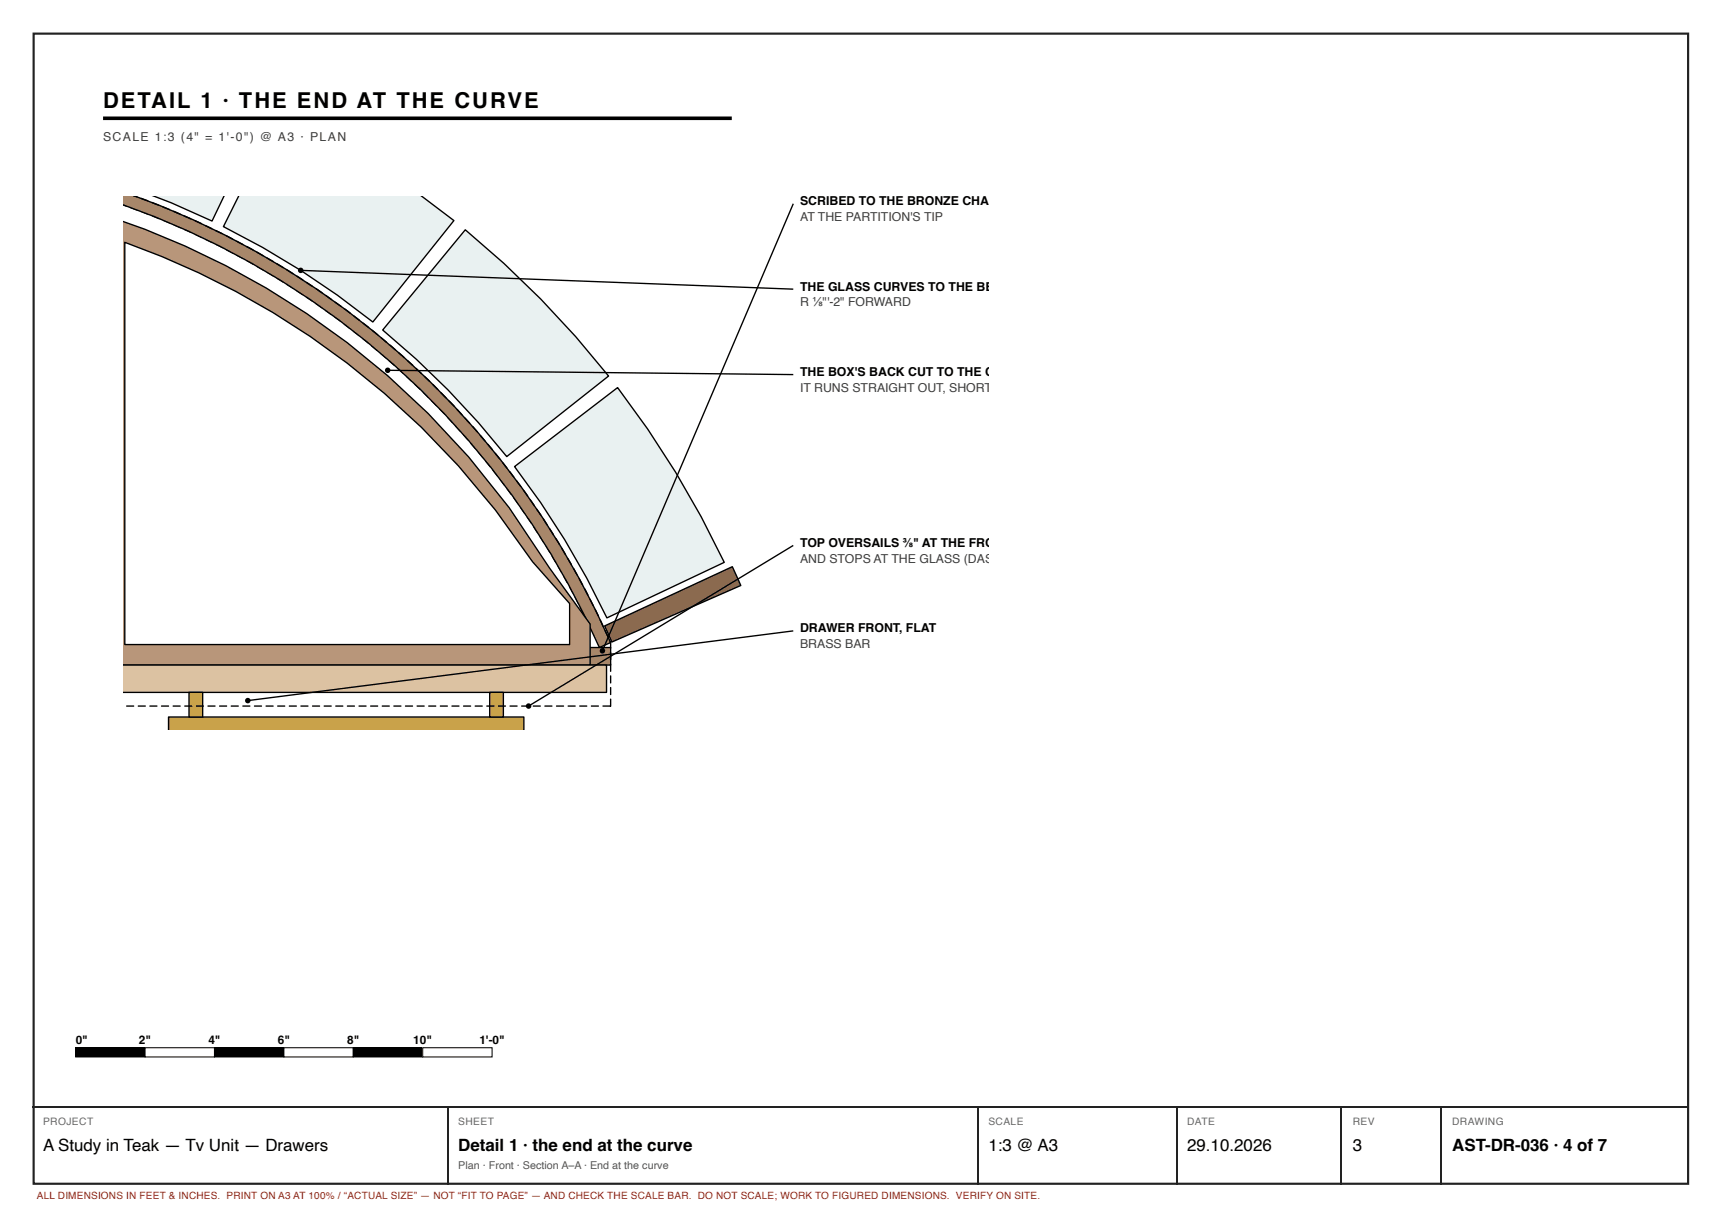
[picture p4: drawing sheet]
<svg xmlns="http://www.w3.org/2000/svg" width="420mm" height="297mm" viewBox="0 0 420 297" stroke-linecap="round" stroke-linejoin="round" font-family="sans-serif">
<path d="M8.2 8.2h403.5v280.5h-403.5z" fill="none" stroke="#222" stroke-width=".53"/>
<path d="M25.1 28.8h153.4" fill="none" stroke="#000" stroke-width=".87" stroke-linecap="butt"/>
<path d="M30.1 48h35.3l-13.7 5.9-9.9-4.4-10.1-1.5z" fill="#e9f1f1"/>
<path d="M37.9 48l3.9 1.5 9.9 4.4 2.9-5.9" fill="none" stroke="#000" stroke-width=".33"/>
<path d="M54.5 55.3l14.1-7.3h32.1l10 5.8-19.8 24.7a204.1 204.1 0 0 0-36.4-23.2z" fill="#e9f1f1"/>
<path d="M58.1 48l-3.6 7.3a204.1 204.1 0 0 1 36.4 23.2l19.8-24.7-7.7-5.8" fill="none" stroke="#000" stroke-width=".33"/>
<path d="M113.5 56a236.1 236.1 0 0 1 34.9 35.7l-24.8 19.6a203.6 203.6 0 0 0-30.3-30.8z" fill="#e9f1f1"/>
<path d="M113.5 56a236.1 236.1 0 0 1 34.9 35.7l-24.8 19.6a203.6 203.6 0 0 0-30.3-30.8z" fill="none" stroke="#000" stroke-width=".33"/>
<path d="M125.5 113.8l25.1-19.3a236.1 236.1 0 0 1 26 42.6l-28.6 13.6a204.2 204.2 0 0 0-22.5-36.9z" fill="#e9f1f1"/>
<path d="M125.5 113.8l25.1-19.3a236.1 236.1 0 0 1 26 42.6l-28.6 13.6a204.2 204.2 0 0 0-22.5-36.9z" fill="none" stroke="#000" stroke-width=".33"/>
<path d="M147.5 152.6l31.1-14.4 2.1 4.6-31.5 13.8z" fill="#8b6a4f"/>
<path d="M147.5 152.6l31.1-14.4 2.1 4.6-31.5 13.8z" fill="none" stroke="#000" stroke-width=".33"/>
<path d="M141.4 148h.3l.7 1.5-.1 .2h-.2zM140.1 145.5h.3l.7 1.5v.2l-.3-.1zM138.8 143h.2l.8 1.5v.2l-.3-.1zM137.4 140.5h.3l.8 1.5-.1 .2-.2-.1zM136 138h.3l.8 1.5v.2l-.3-.1 .1-.1-.1 .1zM134.6 135.6h.2l.9 1.4-.1 .3-.2-.1zM133.1 133.2h.3l.8 1.4v.2h-.2zM131.6 130.8h.3l.9 1.4-.1 .2h-.2zM130.1 128.4h.2l.9 1.4v.2h-.3zM128.5 126h.2l1 1.4-.1 .2h-.2l-.9-1.4zM126.9 123.7h.2l1 1.4-.1 .2h-.2l-.9-1.4zM125.3 121.3l.2 .1 .5 .6 .5 .7-.1 .3-.2-.1-.5-.7 .1-.1-.1 .1-.5-.6zM123.6 119.1h.2l1 1.3v.3l-.3-.1-.9-1.3zM121.9 116.8h.2l1 1.4v.2h-.2l-1-1.4zM120.2 114.6h.2l1 1.3v.2h-.2l-1.1-1.3zM118.4 112.3l.2 .1 1.1 1.3-.1 .2h-.2l-1-1.3zM116.6 110.2h.2l.8 .9 .3 .4v.2h-.3l-.2-.4 .1-.1-.1 .1-.8-.9zM114.8 108h.2l1.1 1.3-.1 .2h-.2l-1.1-1.3zM112.9 105.9h.3l1 1.2v.3h-.2l-1.1-1.3 .1-.1-.1 .1zM111 103.8h.2l1.2 1.2-.1 .2h-.2l-1.1-1.2zM109.1 101.7h.2l1.1 1.2v.2h-.2l-1.1-1.2zM107.1 99.6h.3l1.1 1.2v.3l-.2-.1 .1-.1-.1 .1-1.2-1.1zM105.1 97.6h.3l1.1 1.2v.2h-.2l-1.2-1.2zM103.1 95.6l.6 .3 .9 .9v.2h-.3l-.8-.9 .1-.1-.1 .1-.3-.3zM101.1 93.6h.2l1.2 1.2v.2h-.2l-1.2-1.1zM99 91.7h.3l1.2 1.1v.3h-.2l-1.2-1.2zM96.9 89.8h.3l1.2 1.1v.2h-.2l-1.2-1.1zM94.8 87.9h.3l1.2 1.1v.2h-.2l-1.3-1.1zM92.7 86h.2l.7 .6 .6 .5v.2l-.2 .1-.6-.6 .1-.1-.1 .1-.7-.5zM90.5 84.2h.2l1.3 1.1v.2h-.2l-1.3-1zM88.3 82.4h.3l1.2 1.1 .1 .2h-.3l-1.3-1zM86.1 80.7h.2l1.3 1 .1 .2h-.3l-1.3-1zM83.8 79l.3-.1 1.3 1v.3h-.2l-1.3-1zM81.6 77.3l.2-.1 1.1 .8 .3 .4-.2 .1-.4-.3 .2-.1-.1 .1-1.1-.7zM79.3 75.6h.2l1.4 .9v.3h-.2l-1.4-1zM77 73.9l1.6 1v.2l-.2 .1-1.3-1 .1-.1-.2 .1zM74.7 72.3l1.5 1 .1 .2h-.3l-1.3-.9zM72.3 70.8l1.6 .9v.2l-.2 .1-1.4-1zM69.9 69.2l1.6 .9 .1 .2-.3 .1-1.4-.9zM67.5 67.7l1.6 .9 .1 .2-.3 .1-1.4-.9zM65.1 66.3l1.6 .8 .1 .3h-.3l-1-.6 .1-.1-.1 .1-.4-.3zM62.6 64.9l1.7 .8v.2l-.2 .1-1.5-.9zM60.2 63.5l1.6 .8 .1 .2-.3 .1-1.4-.9zM57.7 62.1l1.6 .8 .1 .2-.2 .1-1.5-.8zM55.2 60.8l1.6 .7 .1 .3h-.2l-1.5-.7zM52.6 59.5l1.7 .7 .1 .3h-.2l-.7-.3 .1-.2-.1 .2-.8-.4zM50.1 58.3l1.7 .7 .1 .2-.3 .1-1.5-.8zM47.5 57l1.7 .7 .1 .3h-.2l-1.5-.7zM45 55.9l1.7 .6v.2l-.2 .1-1.5-.7zM42.4 54.7l1.7 .7 .1 .2-.3 .1-1.5-.7zM39.7 53.6l1.8 .6 .1 .2-.3 .1-.2-.1v-.2v.2l-1.3-.5zM37.1 52.6l1.7 .6 .1 .2-.2 .1-1.5-.7zM34.5 51.5l1.7 .6 .1 .2-.2 .1-1.4-.6v-.1l-.1 .1zM31.8 50.6l1.8 .5 .1 .2-.2 .1-1.6-.6zM30.1 49.5l.9 .6v.3h-.2l-.7-.5zM30.1 48.6v.9zM30.1 48v.6zM30.1 48v.5zM30.1 48.5v.9zM30.1 49.4v.9zM30.1 50.4v.9zM30.1 51.4v.9zM30.1 52.4v1zM30.1 53.5v.9zM30.1 54.6v1zM30.1 55.7v1zM30.1 56.8v1.1zM30.1 58.1v1zM30.1 59.3v1.1zM30.1 60.6v1.1zM30.1 61.9v1.1zM30.1 63.3v1.1zM30.1 64.7v1.1zM30.1 66.1v1.2zM30.1 67.5v1.3zM30.1 69v1.2zM30.1 70.6v1.2zM30.1 72.1v1.3zM30.1 73.7v1.3zM30.1 75.4v1.3zM30.1 77v1.3zM30.1 78.7v1.3zM30.1 80.4v1.4zM30.1 82.2v1.4zM30.1 84v1.4zM30.1 85.8v1.4zM30.1 87.6v1.5zM30.1 89.5v1.5zM30.1 91.4v1.5zM30.1 93.4v1.4zM30.1 95.3v1.5zM30.1 97.3v1.5zM30.1 99.3v1.6zM30.1 101.4v1.6zM30.1 103.5v1.5zM30.1 105.6v1.6zM30.1 107.7v1.6zM30.1 109.9v1.6zM30.1 112.1v1.6zM30.1 114.3v1.6zM30.1 116.5v1.7zM30.1 118.8v1.7zM30.1 121.1v1.6zM30.1 123.4v1.7zM30.1 125.7v1.7zM30.1 128v1.8zM30.1 130.4v1.8zM30.1 132.8v1.8zM30.1 135.3v1.7zM30.1 137.7v1.8zM30.1 140.1v1.8zM30.1 142.6v1.8zM30.1 145.1v1.8zM30.1 147.6v1.9zM30.1 150.2v1.8zM30.1 152v.3zM30.1 152v.3zM30.1 152v.3zM30.1 152v.3zM30.1 152v.3zM30.1 152v.3zM30.1 152v.3zM30.1 152v.3zM30.1 152v.3zM30.1 152v.3zM30.1 152v.3zM30.1 152v.3zM30.1 152v.3zM30.1 152v.3zM30.1 152v.3zM30.1 152v.3zM30.1 152v.3zM30.1 152v.3zM30.1 152v.3zM30.1 152v.3zM30.1 152v.3zM30.1 152v.3zM30.1 152v.3zM30.1 152v.3zM30.1 152v.3zM30.1 152v.3zM30.1 152v.3zM30.1 152v.3zM30.1 152v.3zM30.1 152v.3zM30.1 152v.3zM30.1 152v.3zM30.1 152v.3zM30.1 152v.3zM30.1 152v.3zM30.1 152v.3zM30.1 152v.3zM30.1 152v.3zM30.1 152v.3zM30.1 152v.3zM30.1 152v.3zM30.1 152v.3zM30.1 152v.3zM30.1 152v.3zM30.1 152v.3zM30.1 152v.3zM30.1 152v.3zM30.1 152v.3zM30.1 152v.3zM30.1 152v.3zM30.1 152v.3zM30.1 152v.3zM30.1 152v.3zM30.1 152v.3zM30.1 152v.3zM30.1 152v.3zM30.1 152v.3zM30.1 152v.3zM30.1 152v.3zM30.1 152v.3zM30.1 152v.3zM30.1 152v.3zM30.1 152v.3zM30.1 152v.3zM30.1 152v.3zM30.1 152v.3zM30.1 152v.3zM30.1 152v.3zM30.1 152v.3zM30.1 152v.3zM30.1 152v.3zM30.1 152v.3zM30.1 152v.3zM30.1 152v.3zM30.1 152v.3zM30.1 152v.3zM30.1 152v.3zM30.1 152v.3zM30.1 152v.3zM30.1 152v.3zM30.1 152v.3zM30.1 152v.3zM30.1 152v.3zM30.1 152v.3zM30.1 152v.3zM30.1 152v.3zM30.1 152v.3zM30.1 152v.3zM30.1 152v.3zM30.1 152v.3zM30.1 152v.3zM30.1 152v.3zM30.1 152v.3zM30.1 152v.3zM30.1 152v.3zM30.1 152v.3zM30.1 152v.3zM30.1 152v.3zM30.1 152v.3zM30.1 152v.3zM30.1 152v.3zM30.1 152v.3zM30.1 152v.3zM30.1 152v.3zM30.1 152v.3zM30.1 152v.3zM30.1 152v.3zM30.1 152v.3zM30.1 152v.3zM30.1 152v.3zM30.1 152v.3zM30.1 152v.3zM30.1 152v.3zM30.1 152v.3zM30.1 152v.3zM30.1 152v.3zM30.1 152v.3zM30.1 152v.3zM30.1 152v.3zM30.1 152v.3zM30.1 152v.3zM30.1 152v.3zM30.1 152v.3zM30.1 152v.3zM30.1 152v.3zM30.1 152v.3zM30.1 152v.3zM30.1 152v.3zM30.1 152v.3zM30.1 152v.3zM30.1 152v.3zM30.1 152v.3zM30.1 152v.3zM30.1 152v.3zM30.1 152v.3zM30.1 152v.3zM30.1 152v.3zM30.1 152v.3zM30.1 152v.3zM30.1 152v.3zM30.1 152v.3zM30.1 152v.3zM30.1 152v.3zM30.1 152v.3zM30.1 152v.3zM30.1 152v.3zM30.1 152v.3zM30.1 152v.3zM30.1 152v.3zM30.1 152v.3zM30.1 152v.3zM30.1 152v.3zM30.1 152v.3zM30.1 152v.3zM30.1 152v.3zM30.1 152v.3zM30.1 152v.3zM30.1 152v.3zM30.1 152v.3zM30.1 152v.3zM30.1 152v.3zM30.1 152v.3zM30.1 152v.3zM30.1 152v.3zM30.1 152v.3zM30.1 152v.3zM30.1 152v.3zM30.1 152v.3zM30.1 152v.3zM30.1 152v.3zM30.1 152v.3zM30.1 152v.3zM30.1 152v.3zM30.1 152v.3zM30.1 152v.3zM30.1 152v.3zM30.1 152v.3zM30.1 152v.3zM30.1 152v.3zM30.1 152v.3zM30.1 152v.3zM30.1 152v.3zM30.1 152v.3zM30.1 152v.3zM30.1 152v.3zM30.1 152v.3zM30.1 152v.3zM30.1 152v.3zM30.1 152v.3zM30.1 152v.3zM30.1 152v.3zM30.1 152v.3zM30.1 152v.3zM30.1 152v.3zM30.1 152v.3zM30.1 152v.3zM30.1 152v.3zM30.1 152v.3zM30.1 152v.3zM30.1 152v.3zM30.1 152v.3zM30.1 152v.3zM30.1 152v.3zM30.1 152v.3zM30.1 152v.3zM30.1 152v.3zM30.1 152v.3zM30.1 152v.3zM30.1 152v.3zM30.1 152v.3zM30.1 152v.3zM30.1 152v.3zM30.1 152v.3zM30.1 152v.3zM30.1 152v.3zM30.1 152v.3zM30.1 152v.3zM30.1 152v.3zM30.1 152v.3zM30.1 152v.3zM30.1 152v.3zM30.1 152v.3zM30.1 152v.3zM30.1 152v.3zM30.1 152v.3zM30.1 152v.3zM30.1 152v.3zM30.1 152v.3zM30.4 152.1l1.7-.1 .2 .2-.2 .1h-1.6zM33.2 152.1l1.8-.1 .1 .2-.1 .1h-1.7zM36 152.1l1.8-.1 .2 .2-.2 .1h-1.7zM38.9 152.1l1.7-.1 .2 .2-.2 .1h-1.6zM41.7 152.1l1.8-.1 .1 .2-.1 .1h-1.7zM44.5 152.1l1.8-.1 .2 .2-.2 .1h-1.7zM47.4 152.1l1.7-.1 .2 .2-.2 .1h-1.6zM50.2 152.1l1.8-.1 .1 .2-.1 .1h-1.7zM53 152.1l1.8-.1 .2 .2-.2 .1h-1.7zM55.9 152.1l1.7-.1 .2 .2-.2 .1h-1.6zM58.7 152.1l1.8-.1 .1 .2-.1 .1h-1.7zM61.5 152.1l1.8-.1 .2 .2-.2 .1h-1.7zM64.4 152.1l1.7-.1 .2 .2-.2 .1h-1.6zM67.2 152.1l1.8-.1 .1 .2-.1 .1h-1.7zM70 152.1l1.8-.1 .2 .2-.2 .1h-1.7zM72.9 152.1l1.7-.1 .2 .2-.2 .1h-1.6zM75.7 152.1l1.8-.1 .1 .2-.1 .1h-1.7zM78.5 152.1l1.8-.1 .2 .2-.2 .1h-1.7zM81.4 152.1l1.7-.1 .2 .2-.2 .1h-1.6zM84.2 152.1l1.8-.1 .1 .2-.1 .1h-1.7zM87 152.1l1.8-.1 .2 .2-.2 .1h-1.7zM89.9 152.1l1.7-.1 .2 .2-.2 .1h-1.6zM92.7 152.1l1.8-.1 .1 .2-.1 .1h-1.7zM95.5 152.1l1.8-.1 .2 .2-.2 .1h-1.7zM98.4 152.1l1.7-.1 .2 .2-.2 .1h-1.6zM101.2 152.1l1.8-.1 .1 .2-.1 .1h-1.7zM104 152.1l1.8-.1 .2 .2-.2 .1h-1.7zM106.9 152.1l1.7-.1 .2 .2-.2 .1h-1.6zM109.7 152.1l1.8-.1 .1 .2-.1 .1h-1.7zM112.5 152.1l1.8-.1 .2 .2-.2 .1h-1.7zM115.4 152.1l1.7-.1 .2 .2-.2 .1h-1.6zM118.2 152.1l1.8-.1 .1 .2-.1 .1h-1.7zM121 152.1l1.8-.1 .2 .2-.2 .1h-1.7zM123.9 152.1l1.7-.1 .2 .2-.2 .1h-1.6zM126.7 152.1l1.8-.1 .1 .2-.1 .1h-1.7zM129.5 152.1l1.8-.1 .2 .2-.2 .1h-1.7zM132.4 152.1l1.7-.1 .2 .2-.2 .1h-1.6zM135.2 152.1l1.8-.1 .1 .2-.1 .1h-1.7zM138 152.1l1.8-.1 .2 .2-.2 .1h-1.7zM140.9 152.1l1.7-.1 .2 .2-.2 .1h-1.6zM142.7 150.5l.2 .1 .6 1-.1 .7-.3-.1v-.5h.2h-.1z" fill="#000"/>
<path d="M30.1 48h.8l8.2 2.2a202.5 202.5 0 0 1 109.8 106.5l-2.7 1.2a199.8 199.8 0 0 0-116.1-108v-1.9v109.9z" fill="#a8876a"/>
<path d="M33.3 48a202.2 202.2 0 0 1 115.6 108.7l-2.7 1.2a199.5 199.5 0 0 0-116.1-107.9" fill="none" stroke="#000" stroke-width=".33"/>
<path d="M142.9 157.9h6v4.3h-6z" fill="#a8876a"/>
<path d="M142.9 157.9h6v4.3h-6z" fill="none" stroke="#000" stroke-width=".33"/>
<path d="M30.1 52.4l5.2 3.5a199.5 199.5 0 0 1 88.9 67.9l9.8 14.8 9.9 13.6v10h-113.8z" fill="#b8967a"/>
<path d="M30.1 54a198.6 198.6 0 0 1 94.1 69.8l9.8 14.8 9.9 13.6v10h-113.8" fill="none" stroke="#000" stroke-width=".33"/>
<path d="M30.4 59.1a199.5 199.5 0 0 1 99.5 77.9l9 10.2v10h-108.5z" fill="#fff"/>
<path d="M30.4 59.1a199.5 199.5 0 0 1 99.5 77.9l9 10.2v10h-108.5z" fill="none" stroke="#000" stroke-width=".33"/>
<path d="M30.1 162.2h117.8v6.6h-117.8z" fill="#dcc2a2"/>
<path d="M30.1 162.2h117.8v6.6h-117.8" fill="none" stroke="#000" stroke-width=".33"/>
<path d="M41.1 174.8h86.7v3.3h-86.7z" fill="#c9a24a"/>
<path d="M41.1 178.1v-3.3h86.7v3.3" fill="none" stroke="#000" stroke-width=".33"/>
<path d="M46.1 168.8h3.3v6h-3.3z" fill="#c9a24a"/>
<path d="M46.1 168.8h3.3v6h-3.3z" fill="none" stroke="#000" stroke-width=".33"/>
<path d="M119.4 168.8h3.4v6h-3.4z" fill="#c9a24a"/>
<path d="M193.5 49.7l-46.6 109M73.3 65.9l120.2 4.6M94.5 90.3l99 1M193.5 133l-64.6 39.2M193.5 153.8l-133.1 17M119.4 168.8h3.4v6h-3.4z" fill="none" stroke="#000" stroke-width=".33"/>
<g fill="#000">
<path d="M18.5 255.5h16.9v2.2h-16.9z"/>
<path d="M148.8 167.6l.3 .1v1.6l-.2 .2-.1-.2zM148.8 164.7l.3 .1v1.7l-.2 .2-.1-.2zM148.8 161.9l.3 .1v1.7l-.2 .1-.1-.1zM148.8 159.1l.3 .1v1.6l-.2 .2-.1-.2zM148.7 156.3h.2l.2 .4v1.3l-.2 .2-.1-.2v-1.3h.1l-.1 .1zM147.5 153.7h.2l.7 1.5v.3l-.3-.1zM146.3 151.1l.3 .1 .7 1.5-.1 .2-.2-.1zM145 148.6h.3l.8 1.5-.1 .2-.2-.1zM143.8 146l.2 .1 .8 1.5-.1 .2-.2-.1zM142.5 143.5h.3l.7 1.5v.3l-.3-.1zM141.1 141l.3 .1 .8 1.4-.1 .2h-.2zM139.8 138.5l.2 .1 .8 1.4v.3l-.2-.1zM138.3 136.1h.3l.9 1.4-.1 .3-.2-.1zM136.9 133.7h.3l.8 1.4v.2h-.3zM135.4 131.2h.3l.9 1.5-.1 .2-.2-.1-.4-.7 .1-.1-.1 .1zM133.9 128.8l.3 .1 .9 1.4-.1 .2-.2-.1zM132.4 126.5h.3l.9 1.4-.1 .2h-.2zM130.8 124.1h.3l.9 1.4v.2h-.3l-.9-1.4zM129.2 121.7l.3 .1 .9 1.4v.2l-.3-.1-.9-1.3zM127.6 119.4l.2 .1 .6 .8 .4 .6v.2l-.3-.1-.4-.5 .2-.1-.1 .1-.6-.8zM125.9 117.2h.2l1 1.3v.3l-.2-.1-1-1.3zM124.2 114.9h.3l.9 1.4v.2l-.2-.1-1-1.3zM122.5 112.7h.2l1 1.3v.2h-.2l-1.1-1.3zM120.7 110.4l.2 .1 1.1 1.3-.1 .2h-.2l-1-1.3zM118.9 108.2l.2 .1 .8 .9 .3 .4v.2h-.3l-.2-.4 .1-.1-.1 .1-.8-.9zM117.1 106.1h.2l1.1 1.3v.2h-.3l-1.1-1.3zM115.2 103.9l.3 .1 1 1.2v.3l-.2-.1-1.1-1.2zM113.3 101.8l.2 .1 1.2 1.2v.2h-.3l-1.1-1.2zM111.4 99.8h.2l1.2 1.2-.1 .2h-.2l-1.1-1.2zM109.4 97.7h.3l1 1 .1 .4h-.2l-.2-.1 .2-.2-.2 .2-1-1.1zM107.5 95.7h.2l1.2 1.2v.2h-.3l-1.1-1.2zM105.5 93.7h.3l1.1 1.1v.3h-.3l-1-1.1 .1-.1h-.2zM103.4 91.7h.3l1.2 1.2v.2h-.3l-1.2-1.2zM101.4 89.8l.2-.1 1.2 1.2v.2h-.2l-1.2-1.1zM99.3 87.8h.2l1.3 1.1v.3h-.3l.1-.1-.1 .1-1.2-1.1zM97.2 86l.2-.1 1.2 1.2 .1 .2h-.3l-1.2-1.1zM95 84.1l.5 .2 1 .9v.2h-.2l-1-.9 .1-.1-.1 .1-.2-.2zM92.9 82.3h.2l1.3 1v.3h-.2l-1.3-1.1zM90.7 80.5l.2-.1 1.3 1.1v.2l-.2 .1-1.3-1.1zM88.4 78.7h.3l1.3 1v.2l-.2 .1-1.3-1zM86.2 77h.2l1.4 1v.2h-.2l-1.4-1zM84 75.3l.1-.1 .5 .4 .9 .6v.3h-.2l-.9-.7 .1-.1-.1 .1-.4-.3zM81.7 73.6h.2l1.3 1 .1 .2h-.3l-1.3-1zM79.4 72l.2-.1 1.3 1 .1 .2-.3 .1-1.3-1zM77.1 70.3l1.5 1 .1 .2h-.3l-1.3-.9zM74.7 68.8l1.6 .9v.2l-.2 .1-1.4-1zM72.3 67.2l1.6 .9 .1 .2-.3 .1-.7-.5 .1-.2-.1 .2-.7-.4zM69.9 65.7l1.6 .9 .1 .2-.3 .1-1.4-.9zM67.5 64.2l1.6 .9 .1 .2-.3 .1-1.4-.9zM65.1 62.8l1.6 .8v.2l-.2 .1-1.4-.8zM62.6 61.4l1.6 .8 .1 .2-.2 .1-1.5-.8zM60.1 60l1.7 .8v.2l-.2 .1-.6-.3 .1-.2-.1 .2-.9-.5zM57.6 58.7l1.7 .7v.3h-.2l-1.5-.7zM55.1 57.4l1.7 .7v.2l-.2 .1-1.5-.8zM52.6 56.1l1.6 .7 .1 .2-.2 .1-1.5-.7zM50 54.9l1.7 .7 .1 .2-.3 .1-1.5-.7zM47.4 53.7l1.7 .7 .1 .2-.2 .1-.4-.2 .1-.2-.1 .2-1.1-.5zM44.8 52.5l1.8 .7v.2l-.2 .1-1.5-.7zM42.3 51.4l1.7 .6v.3h-.2l-1.5-.6zM39.6 50.3l1.8 .6v.2l-.2 .1-1.5-.6zM37 49.3l1.7 .6 .1 .2-.2 .1-1.5-.6zM34.3 48.3l1.8 .5 .1 .2-.2 .1-.2-.1v-.1v.1l-1.4-.5zM31.6 48h1.9l-.1 .2zM30.1 48h.8zM30.1 48v.2zM30.1 48.2v1zM30.1 49.3v.9zM30.1 50.3v1zM30.1 51.4v1zM30.1 52.5v1zM30.1 53.7v1zM30.1 54.9v1zM30.1 56.1v1.1zM30.1 57.4v1.1zM30.1 58.7v1.1zM30.1 60v1.1zM30.1 61.4v1.1zM30.1 62.8v1.2zM30.1 64.2v1.2zM30.1 65.7v1.2zM30.1 67.2v1.2zM30.1 68.8v1.2zM30.1 70.3v1.3zM30.1 71.9v1.3zM30.1 73.6v1.3zM30.1 75.2v1.4zM30.1 77v1.3zM30.1 78.7v1.3zM30.1 80.5v1.4zM30.1 82.3v1.4zM30.1 84.1v1.4zM30.1 86v1.4zM30.1 87.8v1.5zM30.1 89.7v1.5zM30.1 91.7v1.5zM30.1 93.7v1.5zM30.1 95.7v1.5zM30.1 97.7v1.5zM30.1 99.8v1.5zM30.1 101.9v1.5zM30.1 104v1.6zM30.1 106.1v1.6zM30.1 108.3v1.6zM30.1 110.5v1.6zM30.1 112.7v1.6zM30.1 114.9v1.7zM30.1 117.2v1.6zM30.1 119.5v1.6zM30.1 121.8v1.7zM30.1 124.1v1.7zM30.1 126.5v1.7zM30.1 128.8v1.8zM30.1 131.2v1.8zM30.1 133.7v1.7zM30.1 136.1v1.8zM30.1 138.5v1.8zM30.1 141v1.8zM30.1 143.5v1.8zM30.1 146v1.9zM30.1 148.6v1.8zM30.1 151.1v1.9zM30.1 153.7v1.8zM30.1 156.3v1.9zM30.1 159.1v2zM30.1 161.9v2zM30.1 164.7v2zM30.1 167.6v2zM30.1 170.4v1.9zM30.1 172v.3zM30.1 172v.3zM30.1 172v.3zM30.1 172v.3zM30.1 172v.3zM30.1 172v.3zM30.1 172v.3zM30.1 172v.3zM30.1 172v.3zM30.1 172v.3zM30.1 172v.3zM30.1 172v.3zM30.1 172v.3zM30.1 172v.3zM30.1 172v.3zM30.1 172v.3zM30.1 172v.3zM30.1 172v.3zM30.1 172v.3zM30.1 172v.3zM30.1 172v.3zM30.1 172v.3zM30.1 172v.3zM30.1 172v.3zM30.1 172v.3zM30.1 172v.3zM30.1 172v.3zM30.1 172v.3zM30.1 172v.3zM30.1 172v.3zM30.1 172v.3zM30.1 172v.3zM30.1 172v.3zM30.1 172v.3zM30.1 172v.3zM30.1 172v.3zM30.1 172v.3zM30.1 172v.3zM30.1 172v.3zM30.1 172v.3zM30.1 172v.3zM30.1 172v.3zM30.1 172v.3zM30.1 172v.3zM30.1 172v.3zM30.1 172v.3zM30.1 172v.3zM30.1 172v.3zM30.1 172v.3zM30.1 172v.3zM30.1 172v.3zM30.1 172v.3zM30.1 172v.3zM30.1 172v.3zM30.1 172v.3zM30.1 172v.3zM30.1 172v.3zM30.1 172v.3zM30.1 172v.3zM30.1 172v.3zM30.1 172v.3zM30.1 172v.3zM30.1 172v.3zM30.1 172v.3zM30.1 172v.3zM30.1 172v.3zM30.1 172v.3zM30.1 172v.3zM30.1 172v.3zM30.1 172v.3zM30.1 172v.3zM30.1 172v.3zM30.1 172v.3zM30.1 172v.3zM30.1 172v.3zM30.1 172v.3zM30.1 172v.3zM30.1 172v.3zM30.1 172v.3zM30.1 172v.3zM30.1 172v.3zM30.1 172v.3zM30.1 172v.3zM30.1 172v.3zM30.1 172v.3zM30.1 172v.3zM30.1 172v.3zM30.1 172v.3zM30.1 172v.3zM30.1 172v.3zM30.1 172v.3zM30.1 172v.3zM30.1 172v.3zM30.1 172v.3zM30.1 172v.3zM30.1 172v.3zM30.1 172v.3zM30.1 172v.3zM30.1 172v.3zM30.1 172v.3zM30.1 172v.3zM30.1 172v.3zM30.1 172v.3zM30.1 172v.3zM30.1 172v.3zM30.1 172v.3zM30.1 172v.3zM30.1 172v.3zM30.1 172v.3zM30.1 172v.3zM30.1 172v.3zM30.1 172v.3zM30.1 172v.3zM30.1 172v.3zM30.1 172v.3zM30.1 172v.3zM30.1 172v.3zM30.1 172v.3zM30.1 172v.3zM30.1 172v.3zM30.1 172v.3zM30.1 172v.3zM30.1 172v.3zM30.1 172v.3zM30.1 172v.3zM30.1 172v.3zM30.1 172v.3zM30.1 172v.3zM30.1 172v.3zM30.1 172v.3zM30.1 172v.3zM30.1 172v.3zM30.1 172v.3zM30.1 172v.3zM30.1 172v.3zM30.1 172v.3zM30.1 172v.3zM30.1 172v.3zM30.1 172v.3zM30.1 172v.3zM30.1 172v.3zM30.1 172v.3zM30.1 172v.3zM30.1 172v.3zM30.1 172v.3zM30.1 172v.3zM30.1 172v.3zM30.1 172v.3zM30.1 172v.3zM30.1 172v.3zM30.1 172v.3zM30.1 172v.3zM30.1 172v.3zM30.1 172v.3zM30.1 172v.3zM30.1 172v.3zM30.1 172v.3zM30.1 172v.3zM30.1 172v.3zM30.1 172v.3zM30.1 172v.3zM30.1 172v.3zM30.1 172v.3zM30.1 172v.3zM30.1 172v.3zM30.1 172v.3zM30.1 172v.3zM30.1 172v.3zM30.1 172v.3zM30.1 172v.3zM30.1 172v.3zM30.1 172v.3zM30.1 172v.3zM30.1 172v.3zM30.1 172v.3zM30.1 172v.3zM30.1 172v.3zM30.1 172v.3zM30.1 172v.3zM30.1 172v.3zM30.1 172v.3zM30.1 172v.3zM30.1 172v.3zM30.1 172v.3zM30.1 172v.3zM30.1 172v.3zM30.1 172v.3zM30.1 172v.3zM30.1 172v.3zM30.1 172v.3zM30.1 172v.3zM30.1 172v.3zM30.1 172v.3zM30.1 172v.3zM30.1 172v.3zM30.1 172v.3zM30.1 172v.3zM30.1 172v.3zM30.1 172v.3zM30.1 172v.3zM30.1 172v.3zM30.1 172v.3zM30.1 172v.3zM30.1 172v.3zM30.1 172v.3zM30.1 172v.3zM30.1 172v.3zM30.1 172v.3zM30.1 172v.3zM30.1 172v.3zM30.1 172v.3zM30.1 172v.3zM30.1 172v.3zM30.1 172v.3zM30.1 172v.3zM30.1 172v.3zM30.1 172v.3zM30.1 172v.3zM30.1 172v.3zM30.1 172v.3zM30.1 172v.3zM30.1 172v.3zM30.1 172v.3zM30.1 172v.3zM30.1 172v.3zM30.1 172v.3zM30.1 172v.3zM30.1 172v.3zM30.1 172v.3zM30.1 172v.3zM30.8 172.1l1.8-.1 .1 .2-.1 .1h-1.7zM33.6 172.1l1.8-.1 .2 .2-.2 .1h-1.7zM36.5 172.1l1.7-.1 .2 .2-.2 .1h-1.6zM39.3 172.1l1.8-.1 .1 .2-.1 .1h-1.7zM42.1 172.1l1.8-.1 .2 .2-.2 .1h-1.7zM45 172.1l1.7-.1 .2 .2-.2 .1h-1.6zM47.8 172.1l1.8-.1 .1 .2-.1 .1h-1.7zM50.6 172.1l1.8-.1 .2 .2-.2 .1h-1.7zM53.5 172.1l1.7-.1 .2 .2-.2 .1h-1.6zM56.3 172.1l1.8-.1 .1 .2-.1 .1h-1.7zM59.1 172.1l1.8-.1 .2 .2-.2 .1h-1.7zM62 172.1l1.7-.1 .2 .2-.2 .1h-1.6zM64.8 172.1l1.8-.1 .1 .2-.1 .1h-1.7zM67.6 172.1l1.8-.1 .2 .2-.2 .1h-1.7zM70.5 172.1l1.7-.1 .2 .2-.2 .1h-1.6zM73.3 172.1l1.8-.1 .1 .2-.1 .1h-1.7zM76.1 172.1l1.8-.1 .2 .2-.2 .1h-1.7zM79 172.1l1.7-.1 .2 .2-.2 .1h-1.6zM81.8 172.1l1.8-.1 .1 .2-.1 .1h-1.7zM84.6 172.1l1.8-.1 .2 .2-.2 .1h-1.7zM87.5 172.1l1.7-.1 .2 .2-.2 .1h-1.6zM90.3 172.1l1.8-.1 .1 .2-.1 .1h-1.7zM93.1 172.1l1.8-.1 .2 .2-.2 .1h-1.7zM96 172.1l1.7-.1 .2 .2-.2 .1h-1.6zM98.8 172.1l1.8-.1 .1 .2-.1 .1h-1.7zM101.6 172.1l1.8-.1 .2 .2-.2 .1h-1.7zM104.5 172.1l1.7-.1 .2 .2-.2 .1h-1.6zM107.3 172.1l1.8-.1 .1 .2-.1 .1h-1.7zM110.1 172.1l1.8-.1 .2 .2-.2 .1h-1.7zM113 172.1l1.7-.1 .2 .2-.2 .1h-1.6zM115.8 172.1l1.8-.1 .1 .2-.1 .1h-1.7zM118.6 172.1l1.8-.1 .2 .2-.2 .1h-1.7zM121.5 172.1l1.7-.1 .2 .2-.2 .1h-1.6zM124.3 172.1l1.8-.1 .1 .2-.1 .1h-1.7zM127.1 172.1l1.8-.1 .2 .2-.2 .1h-1.7zM130 172.1l1.7-.1 .2 .2-.2 .1h-1.6zM132.8 172.1l1.8-.1 .1 .2-.1 .1h-1.7zM135.6 172.1l1.8-.1 .2 .2-.2 .1h-1.7zM138.5 172.1l1.7-.1 .2 .2-.2 .1h-1.6zM141.3 172.1l1.8-.1 .1 .2-.1 .1h-1.7zM144.1 172.1l1.8-.1 .2 .2-.2 .1h-1.7zM147 172.1l1.7-.1 .2 .2-.2 .1h-1.6zM148.8 170.4l.3 .1v1.7l-.2 .1-.1-.1z"/>
<circle cx="73.3" cy="65.9" r=".67"/>
<circle cx="94.5" cy="90.3" r=".67"/>
<circle cx="146.9" cy="158.7" r=".67"/>
<circle cx="60.4" cy="170.8" r=".67"/>
<circle cx="128.9" cy="172.2" r=".67"/>
</g>
<path d="M18.5 255.5h16.9v2.2h-16.9z" fill="none" stroke="#000" stroke-width=".25"/>
<path d="M35.4 255.5h16.9v2.2h-16.9z" fill="#fff"/>
<path d="M35.4 255.5h16.9v2.2h-16.9zM52.3 255.5h16.9v2.2h-16.9z" fill="none" stroke="#000" stroke-width=".25"/>
<path d="M52.3 255.5h16.9v2.2h-16.9z" fill="#000"/>
<path d="M69.2 255.5h17v2.2h-17z" fill="#fff"/>
<path d="M69.2 255.5h17v2.2h-17zM86.2 255.5h16.9v2.2h-16.9z" fill="none" stroke="#000" stroke-width=".25"/>
<path d="M86.2 255.5h16.9v2.2h-16.9z" fill="#000"/>
<path d="M103.1 255.5h16.9v2.2h-16.9z" fill="#fff"/>
<path d="M103.1 255.5h16.9v2.2h-16.9z" fill="none" stroke="#000" stroke-width=".25"/>
<path d="M7.9 270h404.1M109.1 270.1v18.8M238.5 270.1v18.8M286.9 270.1v18.8M327.2 270.1v18.8M351.5 270.1v18.8" fill="none" stroke="#222" stroke-width=".26"/>
<text font-size="5.3" x="25.1" y="26.3">DETAIL 1 · THE END AT THE CURVE</text>
<g font-size="4.1">
<text x="10.5" y="280.7">A Study in Teak — Tv Unit — Drawers</text>
<text x="111.8" y="280.7">Detail 1 · the end at the curve</text>
<text x="241" y="280.7">1:3 @ A3</text>
<text x="289.5" y="280.7">29.10.2026</text>
<text x="329.9" y="280.7">3</text>
<text x="354.1" y="280.7">AST-DR-036 · 4 of 7</text>
</g>
<g font-size="3" fill="#3d3d3d">
<text x="25.1" y="34.3">SCALE 1:3 (4&quot; = 1'-0&quot;) @ A3 · PLAN</text>
<text x="195.1" y="53.8">AT THE PARTITION'S TIP</text>
<text x="195.1" y="74.7">R ⅛&quot;'-2&quot; FORWARD</text>
<text x="195.1" y="95.5">IT RUNS STRAIGHT OUT, SHORT</text>
<text x="195.1" y="137.2">AND STOPS AT THE GLASS (DAS</text>
<text x="195.1" y="158">BRASS BAR</text>
</g>
<g font-size="3">
<text x="195.1" y="50">SCRIBED TO THE BRONZE CHA</text>
<text x="195.1" y="70.8">THE GLASS CURVES TO THE BE</text>
<text x="195.1" y="91.7">THE BOX'S BACK CUT TO THE C</text>
<text x="195.1" y="133.3">TOP OVERSAILS ⅜&quot; AT THE FRO</text>
<text x="195.1" y="154.2">DRAWER FRONT, FLAT</text>
</g>
<g font-size="2.9">
<text x="18.5" y="254.5">0&quot;</text>
<text x="33.9" y="254.5">2&quot;</text>
<text x="50.8" y="254.5">4&quot;</text>
<text x="67.7" y="254.5">6&quot;</text>
<text x="84.7" y="254.5">8&quot;</text>
<text x="100.8" y="254.5">10&quot;</text>
<text x="116.9" y="254.5">1'-0&quot;</text>
</g>
<text font-size="2.6" fill="#555" x="111.8" y="285">Plan · Front · Section A–A · End at the curve</text>
<g font-size="2.5" fill="#666">
<text x="10.5" y="274.4">PROJECT</text>
<text x="111.8" y="274.4">SHEET</text>
<text x="241" y="274.4">SCALE</text>
<text x="289.5" y="274.4">DATE</text>
<text x="329.9" y="274.4">REV</text>
<text x="354.1" y="274.4">DRAWING</text>
</g>
<text font-size="2.4" fill="#a51d17" x="9" y="292.4">ALL DIMENSIONS IN FEET &amp; INCHES. PRINT ON A3 AT 100% / “ACTUAL SIZE” — NOT “FIT TO PAGE” — AND CHECK THE SCALE BAR. DO NOT SCALE; WORK TO FIGURED DIMENSIONS. VERIFY ON SITE.</text>
</svg>
